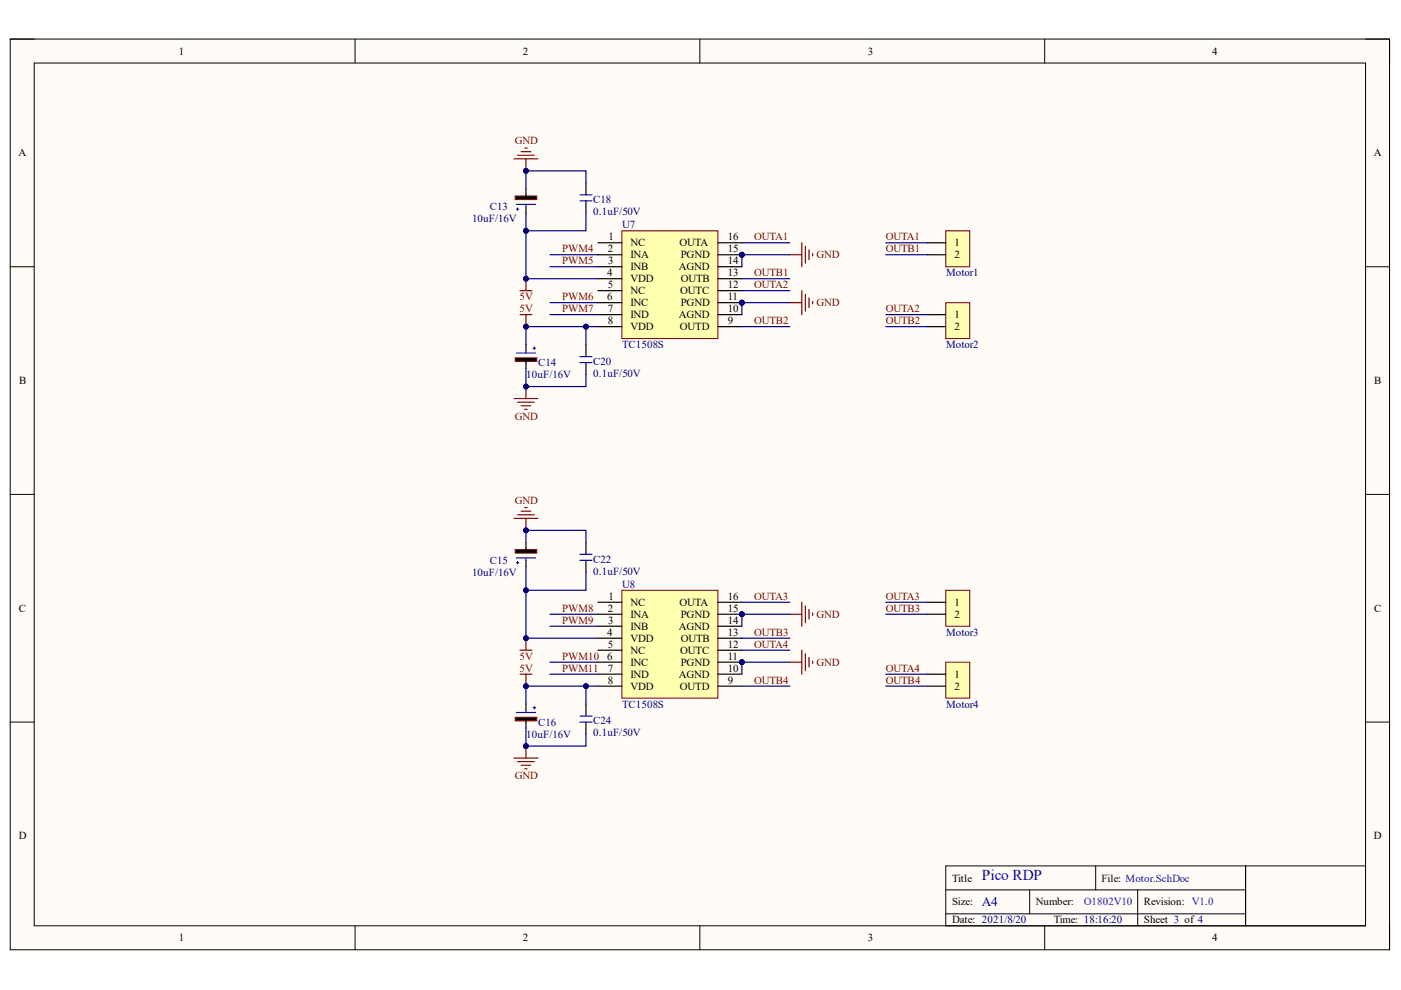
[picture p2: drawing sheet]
<svg xmlns="http://www.w3.org/2000/svg" width="297mm" height="210mm" viewBox="0 0 297 210" stroke-linecap="round" stroke-linejoin="round" font-family="sans-serif">
<path d="M2.2 8.3h292.4v193.1h-292.4z" fill="#fffcf8"/>
<path d="M2.2 8.3h292.4v193.1h-292.4z" fill="none" stroke="#000" stroke-width=".21"/>
<path d="M7.3 13.4h282.2v182.9h-282.2z" fill="#fffcf8"/>
<g fill="none" stroke="#000" stroke-width=".21">
<path d="M2.2 8.3h5.1M7.3 13.4h282.2v182.9h-282.2zM75.3 8.3v5.1M148.4 8.3v5.1M221.5 8.3v5.1M289.5 8.3h5.1v5.1M2.2 56.6h5.1M289.5 56.6h5.1M2.2 104.8h5.1M289.5 104.8h5.1M2.2 153.1h5.1M289.5 153.1h5.1"/>
<path d="M75.3 196.3v5.1M148.4 196.3v5.1M200.5 188.7h63.6M200.5 193.8h63.6M218.3 188.7v5.1M221.5 196.3v5.1M232.3 183.6v5.1M241.2 188.7v7.6M264.1 183.6v12.7M289.5 183.6h-89v12.7h89M294.6 196.3v5.1"/>
</g>
<circle cx="157.3" cy="64.2" r=".51" fill="#000080"/>
<circle cx="157.3" cy="64.2" r=".51" fill="none" stroke="#000080" stroke-width=".21"/>
<circle cx="157.3" cy="54" r=".51" fill="#000080"/>
<circle cx="157.3" cy="54" r=".51" fill="none" stroke="#000080" stroke-width=".21"/>
<path d="M131.9 48.9h20.3v22.9h-20.3z" fill-rule="evenodd" fill="#ffffb0"/>
<path d="M131.9 48.9h20.3v22.9h-20.3z" fill="none" stroke="#800000" stroke-width=".21"/>
<path d="M126.8 51.5h5.1M126.8 54h5.1M126.8 56.6h5.1M126.8 59.1h5.1M126.8 61.6h5.1M126.8 64.2h5.1M126.8 66.7h5.1M126.8 69.3h5.1M152.2 64.2h5.1M152.2 66.7h5.1M152.2 69.3h5.1" fill="none" stroke="#000" stroke-width=".25"/>
<circle cx="157.3" cy="64.2" r=".51" fill="#000080"/>
<circle cx="157.3" cy="64.2" r=".51" fill="none" stroke="#000080" stroke-width=".21"/>
<path d="M152.2 59.1h5.1M152.2 56.6h5.1M152.2 54h5.1M152.2 61.6h5.1" fill="none" stroke="#000" stroke-width=".25"/>
<circle cx="157.3" cy="54" r=".51" fill="#000080"/>
<circle cx="157.3" cy="54" r=".51" fill="none" stroke="#000080" stroke-width=".21"/>
<path d="M152.2 51.5h5.1" fill="none" stroke="#000" stroke-width=".25"/>
<circle cx="157.3" cy="140.4" r=".51" fill="#000080"/>
<circle cx="157.3" cy="140.4" r=".51" fill="none" stroke="#000080" stroke-width=".21"/>
<circle cx="157.3" cy="130.2" r=".51" fill="#000080"/>
<circle cx="157.3" cy="130.2" r=".51" fill="none" stroke="#000080" stroke-width=".21"/>
<path d="M131.9 125.2h20.3v22.8h-20.3z" fill-rule="evenodd" fill="#ffffb0"/>
<path d="M131.9 125.2h20.3v22.8h-20.3z" fill="none" stroke="#800000" stroke-width=".21"/>
<path d="M126.8 127.7h5.1M126.8 130.2h5.1M126.8 132.8h5.1M126.8 135.3h5.1M126.8 137.9h5.1M126.8 140.4h5.1M126.8 142.9h5.1M126.8 145.5h5.1M152.2 140.4h5.1M152.2 142.9h5.1M152.2 145.5h5.1" fill="none" stroke="#000" stroke-width=".25"/>
<circle cx="157.3" cy="140.4" r=".51" fill="#000080"/>
<circle cx="157.3" cy="140.4" r=".51" fill="none" stroke="#000080" stroke-width=".21"/>
<path d="M152.2 137.9h5.1M152.2 135.3h5.1M152.2 132.8h5.1M152.2 130.2h5.1" fill="none" stroke="#000" stroke-width=".25"/>
<circle cx="157.3" cy="130.2" r=".51" fill="#000080"/>
<circle cx="157.3" cy="130.2" r=".51" fill="none" stroke="#000080" stroke-width=".21"/>
<path d="M124.2 73.1v2.5M124.2 76.9v2.5M152.2 127.7h5.1M124.2 149.3v2.5M124.2 153.1v2.5" fill="none" stroke="#000" stroke-width=".25"/>
<path d="M123 76.9h2.5M123 75.6h2.5M123 153.1h2.5M123 151.8h2.5" fill="none" stroke="#00f" stroke-width=".25"/>
<path d="M109 84.5h5.1M109.7 85.3h3.6M110.5 86h2M111.3 86.8h.5M111.5 82v2.5" fill="none" stroke="#800000" stroke-width=".25"/>
<circle cx="111.5" cy="82" r=".51" fill="#000080"/>
<circle cx="111.5" cy="82" r=".51" fill="none" stroke="#000080" stroke-width=".21"/>
<path d="M111.5 158.2v2.5M109 160.7h5.1M109.7 161.5h3.6M110.5 162.2h2M111.3 163h.5" fill="none" stroke="#800000" stroke-width=".25"/>
<circle cx="111.5" cy="158.2" r=".51" fill="#000080"/>
<circle cx="111.5" cy="158.2" r=".51" fill="none" stroke="#000080" stroke-width=".21"/>
<path d="M110.2 66.7h2.6M111.5 66.7v2.6" fill="none" stroke="#800000" stroke-width=".25"/>
<circle cx="111.5" cy="69.3" r=".51" fill="#000080"/>
<circle cx="111.5" cy="69.3" r=".51" fill="none" stroke="#000080" stroke-width=".21"/>
<path d="M110.2 142.9h2.6M111.5 142.9v2.6" fill="none" stroke="#800000" stroke-width=".25"/>
<circle cx="111.5" cy="145.5" r=".51" fill="#000080"/>
<circle cx="111.5" cy="145.5" r=".51" fill="none" stroke="#000080" stroke-width=".21"/>
<g fill="none" stroke="#800000" stroke-width=".25">
<path d="M111.5 59.1v2.5M167.5 54h2.5M170 51.5v5.1M170.8 52.2v3.6M171.5 53v2M172.3 53.8v.5M110.2 61.6h2.6M167.5 64.2h2.5M170 61.6v5.1M170.8 62.4v3.6M171.5 63.2v2M172.3 63.9v.5"/>
<path d="M167.5 130.2h2.5M170 127.7v5.1M170 137.9v5M170.8 128.5v3.5M170.8 138.6v3.6M171.5 129.2v2M171.5 139.4v2M172.3 130v.5M167.5 140.4h2.5M172.3 140.1v.6"/>
</g>
<path d="M124.2 38.8v2.5M124.2 42.6v2.5" fill="none" stroke="#000" stroke-width=".25"/>
<path d="M123 42.6h2.5M123 41.3h2.5" fill="none" stroke="#00f" stroke-width=".25"/>
<circle cx="111.5" cy="59.1" r=".51" fill="#000080"/>
<circle cx="111.5" cy="59.1" r=".51" fill="none" stroke="#000080" stroke-width=".21"/>
<path d="M109 33.7h5.1M109.7 32.9h3.6M110.5 32.2h2M111.3 31.4h.5M111.5 33.7v2.5" fill="none" stroke="#800000" stroke-width=".25"/>
<circle cx="111.5" cy="36.2" r=".51" fill="#000080"/>
<circle cx="111.5" cy="36.2" r=".51" fill="none" stroke="#000080" stroke-width=".21"/>
<path d="M124.2 115v2.5M124.2 118.8v2.5" fill="none" stroke="#000" stroke-width=".25"/>
<path d="M123 118.8h2.5M123 117.5h2.5" fill="none" stroke="#00f" stroke-width=".25"/>
<path d="M110.2 137.9h2.6M111.5 135.3v2.6" fill="none" stroke="#800000" stroke-width=".25"/>
<circle cx="111.5" cy="135.3" r=".51" fill="#000080"/>
<circle cx="111.5" cy="135.3" r=".51" fill="none" stroke="#000080" stroke-width=".21"/>
<path d="M109 109.9h5.1M109.7 109.1h3.6M110.5 108.4h2M111.3 107.6h.5M111.5 109.9v2.5" fill="none" stroke="#800000" stroke-width=".25"/>
<circle cx="111.5" cy="112.4" r=".51" fill="#000080"/>
<circle cx="111.5" cy="112.4" r=".51" fill="none" stroke="#000080" stroke-width=".21"/>
<path d="M200.5 48.9h5.1v7.7h-5.1z" fill-rule="evenodd" fill="#ffffb0"/>
<path d="M200.5 48.9h5.1v7.7h-5.1z" fill="none" stroke="#800000" stroke-width=".21"/>
<path d="M196.7 51.5h3.8M196.7 54h3.8" fill="none" stroke="#000" stroke-width=".25"/>
<path d="M200.5 64.2h5.1v7.6h-5.1z" fill-rule="evenodd" fill="#ffffb0"/>
<path d="M200.5 64.2h5.1v7.6h-5.1z" fill="none" stroke="#800000" stroke-width=".21"/>
<path d="M196.7 66.7h3.8M196.7 69.3h3.8" fill="none" stroke="#000" stroke-width=".25"/>
<path d="M200.5 125.2h5.1v7.6h-5.1z" fill-rule="evenodd" fill="#ffffb0"/>
<path d="M200.5 125.2h5.1v7.6h-5.1z" fill="none" stroke="#800000" stroke-width=".21"/>
<path d="M196.7 127.7h3.8M196.7 130.2h3.8" fill="none" stroke="#000" stroke-width=".25"/>
<path d="M200.5 140.4h5.1v7.6h-5.1z" fill-rule="evenodd" fill="#ffffb0"/>
<path d="M109.2 41.6h4.6v.7h-4.6zM109.2 75.9h4.6v.7h-4.6zM109.2 116.5h4.6v.8h-4.6zM109.2 152.1h4.6v.7h-4.6zM200.5 140.4h5.1v7.6h-5.1z" fill="none" stroke="#800000" stroke-width=".21"/>
<path d="M111.5 40v1.8M111.5 43.8v1.3M111.5 73.1v1.2M111.5 76.4v1.7M111.5 115v1.8M111.5 118.8v1.3M111.5 149.3v1.3M111.5 152.6v1.8M196.7 142.9h3.8M196.7 145.5h3.8" fill="none" stroke="#000" stroke-width=".25"/>
<g fill="none" stroke="#00f" stroke-width=".25">
<path d="M109.5 43.3h4.1M109.5 44.4h.5M109.7 44.1v.5M111.5 43.3v.5M109.5 74.8h4.1M111.5 74.3v.5M113 73.8h.6M113.3 73.6v.5M109.5 118.3h4.1M109.5 119.3h.5M109.7 119.1v.5M111.5 118.3v.5"/>
<path d="M109.5 151.1h4.1M111.5 150.6v.5M113 150.1h.6M113.3 149.8v.5"/>
</g>
<g fill="#000">
<path d="M109.2 41.6h4.6v.7h-4.6z" fill-rule="evenodd"/>
<path d="M109.2 75.9h4.6v.7h-4.6z" fill-rule="evenodd"/>
<path d="M109.2 116.5h4.6v.8h-4.6z" fill-rule="evenodd"/>
<path d="M109.2 152.1h4.6v.7h-4.6z" fill-rule="evenodd"/>
</g>
<path d="M187.8 51.5h8.9M111.5 154.4v3.8h12.7v-2.6" fill="none" stroke="#000080" stroke-width=".25"/>
<circle cx="111.5" cy="158.2" r=".51" fill="#000080"/>
<circle cx="111.5" cy="158.2" r=".51" fill="none" stroke="#000080" stroke-width=".21"/>
<path d="M124.2 145.5h-12.7v3.8" fill="none" stroke="#000080" stroke-width=".25"/>
<circle cx="124.2" cy="145.5" r=".51" fill="#000080"/>
<circle cx="124.2" cy="145.5" r=".51" fill="none" stroke="#000080" stroke-width=".21"/>
<circle cx="111.5" cy="145.5" r=".51" fill="#000080"/>
<circle cx="111.5" cy="145.5" r=".51" fill="none" stroke="#000080" stroke-width=".21"/>
<path d="M111.5 120.1v15.2h15.3" fill="none" stroke="#000080" stroke-width=".25"/>
<circle cx="111.5" cy="135.3" r=".51" fill="#000080"/>
<circle cx="111.5" cy="135.3" r=".51" fill="none" stroke="#000080" stroke-width=".21"/>
<circle cx="111.5" cy="125.2" r=".51" fill="#000080"/>
<circle cx="111.5" cy="125.2" r=".51" fill="none" stroke="#000080" stroke-width=".21"/>
<path d="M124.2 121.3v3.9h-12.7" fill="none" stroke="#000080" stroke-width=".25"/>
<circle cx="111.5" cy="125.2" r=".51" fill="#000080"/>
<circle cx="111.5" cy="125.2" r=".51" fill="none" stroke="#000080" stroke-width=".21"/>
<path d="M111.5 115v-2.6h12.7v2.6" fill="none" stroke="#000080" stroke-width=".25"/>
<circle cx="111.5" cy="112.4" r=".51" fill="#000080"/>
<circle cx="111.5" cy="112.4" r=".51" fill="none" stroke="#000080" stroke-width=".21"/>
<path d="M111.5 78.1v3.9h12.7v-2.6" fill="none" stroke="#000080" stroke-width=".25"/>
<circle cx="111.5" cy="82" r=".51" fill="#000080"/>
<circle cx="111.5" cy="82" r=".51" fill="none" stroke="#000080" stroke-width=".21"/>
<path d="M124.2 69.3h-12.7v3.8" fill="none" stroke="#000080" stroke-width=".25"/>
<circle cx="111.5" cy="69.3" r=".51" fill="#000080"/>
<circle cx="111.5" cy="69.3" r=".51" fill="none" stroke="#000080" stroke-width=".21"/>
<circle cx="124.2" cy="69.3" r=".51" fill="#000080"/>
<circle cx="124.2" cy="69.3" r=".51" fill="none" stroke="#000080" stroke-width=".21"/>
<path d="M111.5 45.1v14h15.3" fill="none" stroke="#000080" stroke-width=".25"/>
<circle cx="111.5" cy="59.1" r=".51" fill="#000080"/>
<circle cx="111.5" cy="59.1" r=".51" fill="none" stroke="#000080" stroke-width=".21"/>
<circle cx="111.5" cy="48.9" r=".51" fill="#000080"/>
<circle cx="111.5" cy="48.9" r=".51" fill="none" stroke="#000080" stroke-width=".21"/>
<path d="M124.2 45.1v3.8h-12.7" fill="none" stroke="#000080" stroke-width=".25"/>
<circle cx="111.5" cy="48.9" r=".51" fill="#000080"/>
<circle cx="111.5" cy="48.9" r=".51" fill="none" stroke="#000080" stroke-width=".21"/>
<path d="M124.2 38.8v-2.6h-12.7v3.8" fill="none" stroke="#000080" stroke-width=".25"/>
<circle cx="111.5" cy="36.2" r=".51" fill="#000080"/>
<circle cx="111.5" cy="36.2" r=".51" fill="none" stroke="#000080" stroke-width=".21"/>
<path d="M116.6 56.6h10.2M116.6 54h10.2M116.6 66.7h10.2M116.6 64.2h10.2M116.6 132.8h10.2M116.6 130.2h10.2M116.6 142.9h10.2M116.6 140.4h10.2M126.8 145.5h-2.6v3.8" fill="none" stroke="#000080" stroke-width=".25"/>
<circle cx="124.2" cy="145.5" r=".51" fill="#000080"/>
<circle cx="124.2" cy="145.5" r=".51" fill="none" stroke="#000080" stroke-width=".21"/>
<path d="M126.8 69.3h-2.6v3.8" fill="none" stroke="#000080" stroke-width=".25"/>
<circle cx="124.2" cy="69.3" r=".51" fill="#000080"/>
<circle cx="124.2" cy="69.3" r=".51" fill="none" stroke="#000080" stroke-width=".21"/>
<path d="M157.3 145.5h10.2M167.5 140.4h-10.2v2.5" fill="none" stroke="#000080" stroke-width=".25"/>
<circle cx="157.3" cy="140.4" r=".51" fill="#000080"/>
<circle cx="157.3" cy="140.4" r=".51" fill="none" stroke="#000080" stroke-width=".21"/>
<path d="M157.3 137.9h10.2M157.3 135.3h10.2M167.5 130.2h-10.2v2.6" fill="none" stroke="#000080" stroke-width=".25"/>
<circle cx="157.3" cy="130.2" r=".51" fill="#000080"/>
<circle cx="157.3" cy="130.2" r=".51" fill="none" stroke="#000080" stroke-width=".21"/>
<path d="M157.3 69.3h10.2M167.5 64.2h-10.2v2.5M157.3 127.7h10.2" fill="none" stroke="#000080" stroke-width=".25"/>
<circle cx="157.3" cy="64.2" r=".51" fill="#000080"/>
<circle cx="157.3" cy="64.2" r=".51" fill="none" stroke="#000080" stroke-width=".21"/>
<path d="M157.3 59.1h10.2M167.5 54h-10.2v2.6M157.3 61.6h10.2" fill="none" stroke="#000080" stroke-width=".25"/>
<circle cx="157.3" cy="54" r=".51" fill="#000080"/>
<circle cx="157.3" cy="54" r=".51" fill="none" stroke="#000080" stroke-width=".21"/>
<path d="M157.3 51.5h10.2M187.8 54h8.9M187.8 69.3h8.9M187.8 66.7h8.9M187.8 130.2h8.9M187.8 127.7h8.9M187.8 145.5h8.9M187.8 142.9h8.9" fill="none" stroke="#000080" stroke-width=".25"/>
<text font-size="3.2" fill="#00f" x="208.2" y="186.6">Pico RDP</text>
<text font-size="2.8" fill="#000080" x="208.2" y="192.1">A4</text>
<g font-size="2.3">
<text x="37.9" y="11.6">1</text>
<text x="110.8" y="11.6">2</text>
<text x="184" y="11.6">3</text>
<text x="257" y="11.6">4</text>
<text x="3.9" y="33.1">A</text>
<text x="291.3" y="33.1">A</text>
<text x="128.8" y="53.5">2</text>
<text x="129" y="51">1</text>
<text x="133.7" y="52.2">NC</text>
<text x="144.1" y="52.2">OUTA</text>
<text x="154.3" y="53.5">15</text>
<text x="154.3" y="51">16</text>
<text x="202.4" y="52.2">1</text>
<text x="128.8" y="58.6">4</text>
<text x="128.9" y="56">3</text>
<text x="133.7" y="54.8">INA</text>
<text x="133.7" y="57.3">INB</text>
<text x="133.7" y="59.9">VDD</text>
<text x="143.9" y="57.3">AGND</text>
<text x="144.3" y="59.9">OUTB</text>
<text x="144.3" y="54.8">PGND</text>
<text x="154.3" y="56">14</text>
<text x="154.3" y="58.6">13</text>
<text x="202.4" y="54.8">2</text>
<text x="128.8" y="63.7">6</text>
<text x="128.8" y="61.1">5</text>
<text x="133.7" y="62.4">NC</text>
<text x="133.7" y="64.9">INC</text>
<text x="144.2" y="62.4">OUTC</text>
<text x="144.3" y="64.9">PGND</text>
<text x="154.3" y="63.7">11</text>
<text x="154.3" y="61.1">12</text>
<text x="128.8" y="66.2">7</text>
<text x="128.8" y="68.7">8</text>
<text x="133.7" y="67.5">IND</text>
<text x="133.7" y="70">VDD</text>
<text x="143.9" y="67.5">AGND</text>
<text x="144.2" y="70">OUTD</text>
<text x="154.3" y="68.7">9</text>
<text x="154.3" y="66.2">10</text>
<text x="202.4" y="67.5">1</text>
<text x="202.4" y="70">2</text>
<text x="4.1" y="81.4">B</text>
<text x="291.4" y="81.4">B</text>
<text x="4" y="129.7">C</text>
<text x="128.8" y="129.7">2</text>
<text x="129" y="127.1">1</text>
<text x="133.7" y="128.4">NC</text>
<text x="133.7" y="130.9">INA</text>
<text x="144.1" y="128.4">OUTA</text>
<text x="144.3" y="130.9">PGND</text>
<text x="154.3" y="129.7">15</text>
<text x="154.3" y="127.1">16</text>
<text x="202.4" y="128.4">1</text>
<text x="202.4" y="130.9">2</text>
<text x="291.4" y="129.7">C</text>
<text x="128.8" y="134.7">4</text>
<text x="128.8" y="137.4">5</text>
<text x="128.9" y="132.2">3</text>
<text x="133.7" y="133.5">INB</text>
<text x="133.7" y="136.1">VDD</text>
<text x="143.9" y="133.5">AGND</text>
<text x="144.3" y="136.1">OUTB</text>
<text x="154.3" y="132.2">14</text>
<text x="154.3" y="134.7">13</text>
<text x="154.3" y="137.4">12</text>
<text x="128.8" y="139.9">6</text>
<text x="128.8" y="142.4">7</text>
<text x="133.7" y="138.6">NC</text>
<text x="133.7" y="141.2">INC</text>
<text x="133.7" y="143.7">IND</text>
<text x="143.9" y="143.7">AGND</text>
<text x="144.2" y="138.6">OUTC</text>
<text x="144.3" y="141.2">PGND</text>
<text x="154.3" y="139.9">11</text>
<text x="154.3" y="142.4">10</text>
<text x="202.4" y="143.7">1</text>
<text x="128.8" y="145">8</text>
<text x="133.7" y="146.2">VDD</text>
<text x="144.2" y="146.2">OUTD</text>
<text x="154.3" y="145">9</text>
<text x="202.4" y="146.2">2</text>
<text x="4" y="177.9">D</text>
<text x="291.3" y="177.9">D</text>
<text x="201.8" y="192">Size:</text>
<text x="201.8" y="186.9">Title</text>
<text x="219.6" y="192">Number:</text>
<text x="233.6" y="186.9">File: Motor.SchDoc</text>
<text x="242.5" y="192">Revision: V1.0</text>
<text x="201.8" y="195.8">Date: 2021/8/20</text>
<text x="223.4" y="195.8">Time: 18:16:20</text>
<text x="242.5" y="195.8">Sheet 3 of 4</text>
<text x="37.9" y="199.6">1</text>
<text x="110.8" y="199.6">2</text>
<text x="184" y="199.6">3</text>
<text x="257" y="199.6">4</text>
</g>
<g font-size="2.3" fill="#800000">
<text x="109.1" y="30.6">GND</text>
<text x="119.2" y="53.5">PWM4</text>
<text x="159.9" y="51">OUTA1</text>
<text x="187.8" y="51">OUTA1</text>
<text x="187.8" y="53.5">OUTB1</text>
<text x="119.2" y="56.1">PWM5</text>
<text x="159.9" y="58.6">OUTB1</text>
<text x="173.1" y="54.8">GND</text>
<text x="110.1" y="63.7">5V</text>
<text x="119.2" y="63.7">PWM6</text>
<text x="159.9" y="61.1">OUTA2</text>
<text x="173.1" y="64.9">GND</text>
<text x="110.1" y="66.2">5V</text>
<text x="119.2" y="66.2">PWM7</text>
<text x="159.9" y="68.7">OUTB2</text>
<text x="187.8" y="66.2">OUTA2</text>
<text x="187.8" y="68.7">OUTB2</text>
<text x="109.1" y="89">GND</text>
<text x="109.1" y="106.9">GND</text>
<text x="119.2" y="129.7">PWM8</text>
<text x="159.9" y="127.1">OUTA3</text>
<text x="173.1" y="130.9">GND</text>
<text x="187.8" y="127.1">OUTA3</text>
<text x="187.8" y="129.7">OUTB3</text>
<text x="119.2" y="132.2">PWM9</text>
<text x="159.9" y="134.7">OUTB3</text>
<text x="159.9" y="137.4">OUTA4</text>
<text x="110.1" y="142.4">5V</text>
<text x="110.1" y="139.9">5V</text>
<text x="119.2" y="139.9">PWM10</text>
<text x="119.2" y="142.4">PWM11</text>
<text x="173.1" y="141.2">GND</text>
<text x="187.8" y="142.4">OUTA4</text>
<text x="159.9" y="145">OUTB4</text>
<text x="187.8" y="145">OUTB4</text>
<text x="109.1" y="165.3">GND</text>
</g>
<g font-size="2.3" fill="#000080">
<text x="100.1" y="47.1">10uF/16V</text>
<text x="103.9" y="44.6">C13</text>
<text x="125.8" y="43">C18</text>
<text x="125.8" y="45.6">0.1uF/50V</text>
<text x="131.9" y="48.4">U7</text>
<text x="200.6" y="58.6">Motor1</text>
<text x="114.1" y="77.6">C14</text>
<text x="125.8" y="77.4">C20</text>
<text x="131.9" y="73.8">TC1508S</text>
<text x="200.6" y="73.8">Motor2</text>
<text x="111.6" y="80.1">10uF/16V</text>
<text x="125.8" y="79.9">0.1uF/50V</text>
<text x="103.9" y="119.5">C15</text>
<text x="125.8" y="119.3">C22</text>
<text x="100.1" y="122.1">10uF/16V</text>
<text x="125.8" y="121.8">0.1uF/50V</text>
<text x="131.9" y="124.6">U8</text>
<text x="200.6" y="134.7">Motor3</text>
<text x="114.1" y="153.8">C16</text>
<text x="125.8" y="153.6">C24</text>
<text x="131.9" y="150">TC1508S</text>
<text x="200.6" y="150">Motor4</text>
<text x="111.6" y="156.4">10uF/16V</text>
<text x="125.8" y="156.1">0.1uF/50V</text>
</g>
<text font-size="2.3" fill="#00f" x="229.8" y="192">O1802V10</text>
</svg>
